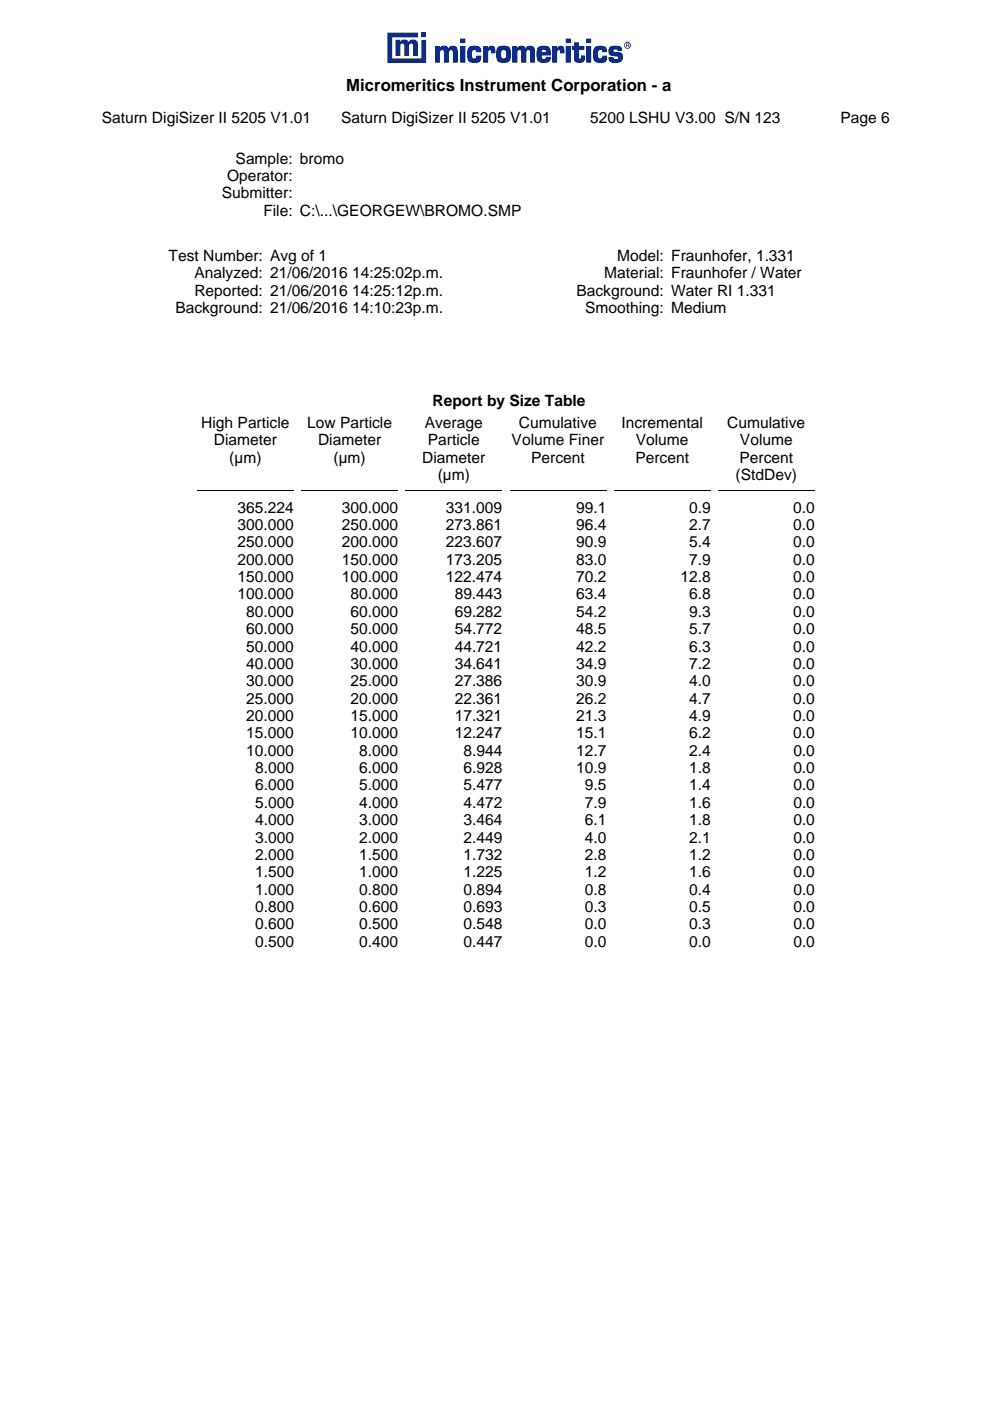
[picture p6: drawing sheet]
<svg xmlns="http://www.w3.org/2000/svg" width="210mm" height="297mm" viewBox="0 0 210 297" stroke-linecap="round" stroke-linejoin="round" font-family="sans-serif">
<g fill="#0d2b88">
<path d="M89.3 6.9h1.1v1h-1.1z"/>
<path d="M82.1 6.9h6.6v1h-5.5v4.5h6.2v-3.9h1v4.8h-8.3z"/>
<path d="M83.9 8.4h1v.5a.99 .99 0 0 1 1-.5 .99 .99 0 0 1 .8 .6 1.01 1.01 0 0 1 1.2-.6 1.01 1.01 0 0 1 .8 1.1v2.4h-1.1v-1.9a.49 .49 0 0 0-.3-.8 .49 .49 0 0 0-.5 .7v2h-1.1v-2.4a.44 .44 0 0 0-.7-.1l-.1 2.5h-1z"/>
</g>
<g fill="#0f238d">
<path d="M92.3 9.8h1v.4a1.04 1.04 0 0 1 .9-.5 1.04 1.04 0 0 1 .9 .7 .99 .99 0 0 1 1.2-.7 .99 .99 0 0 1 .7 1.2v2.4h-.9v-2.1a.47 .47 0 0 0-.5-.6 .47 .47 0 0 0-.4 .6v2.1h-1l-.1-2.5a.47 .47 0 0 0-.6-.2 .47 .47 0 0 0-.2 .6v2.1h-1z"/>
<path d="M99.4 10.2a2.12 2.12 0 0 1 2.4-.2l.3 1h-1.1v-.3l-.7-.1a1.83 1.83 0 0 0 0 1.8l.7-.1v-.5h1.1a1.19 1.19 0 0 1-1.5 1.5 1.16 1.16 0 0 1-1.5-1.2v-1.1z"/>
<path d="M102.5 9.8h1v.5a.8 .8 0 0 1 .9-.6 .8 .8 0 0 1 .6 .9l.1 .7h-.9l-.1-.6h-.4l-.2 2.6h-1z"/>
<path d="M108.7 9.8h1v.4a1.07 1.07 0 0 1 1-.5 1.07 1.07 0 0 1 .9 .7 .97 .97 0 0 1 1.1-.7 .97 .97 0 0 1 .8 1.2v2.4h-1v-2.1a.47 .47 0 0 0-.5-.6 .47 .47 0 0 0-.4 .6v2.1h-1v-2.5a.47 .47 0 0 0-.7-.2 .47 .47 0 0 0-.2 .6v2.1h-1z"/>
<path d="M117.1 9.8h1v.5a.81 .81 0 0 1 1-.6 .81 .81 0 0 1 .6 .9v.7h-.9l-.1-.6h-.4a3.6 3.6 0 0 0-.1 2.1v.5h-1.1z"/>
<path d="M121.8 9h.9v.8h1.2v.8h-1.2l.1 1.8h.4v-.6h.8a1.14 1.14 0 0 1-.2 1.2 1.14 1.14 0 0 1-1.3 .3 .8 .8 0 0 1-.7-1v-1.7h-.5v-.8h.5z"/>
<path d="M126.1 10.2a2.09 2.09 0 0 1 2.4-.2l.3 1h-1a.49 .49 0 0 0-.5-.4 .49 .49 0 0 0-.5 .4 1.46 1.46 0 0 0 .3 1.4 .48 .48 0 0 0 .7-.3v-.3h1a1.15 1.15 0 0 1-.3 1.2 1.15 1.15 0 0 1-1.2 .3 1.19 1.19 0 0 1-1.5-1.2v-1.1z"/>
<path d="M129.4 10l1.2-.3a.99 .99 0 0 1 1.4 1h-1l-.3-.2-.6 .1v.3l.5 .1a1.12 1.12 0 0 1 1.5 1.1 1.15 1.15 0 0 1-1.5 1.2 1.14 1.14 0 0 1-1.5-1.2h1l.2 .4h.6l.2-.2-.2-.4a1.69 1.69 0 0 1-1.8-.7l.1-.9z"/>
<path d="M97.6 8.2h1.1v.9h-1.1zM97.6 9.8h1.1v3.5h-1.1z"/>
<path d="M105.5 10.1a2.42 2.42 0 0 1 2.6 0 3.8 3.8 0 0 1-.1 2.9 2.37 2.37 0 0 1-2.4-.1 3.7 3.7 0 0 1-.1-2.8zM106.4 10.8l-.1 .2a1.46 1.46 0 0 0 .2 1.4 .54 .54 0 0 0 .8-.4 .97 .97 0 0 0-.5-1.4z"/>
<path d="M114.1 10.1a2.14 2.14 0 0 1 2.4 0l.3 .8v.8h-1.9v.6a.51 .51 0 0 0 .6 .2 .51 .51 0 0 0 .3-.4h1a1.13 1.13 0 0 1-1.5 1.2 1.34 1.34 0 0 1-1.5-1.8zM115 10.5l-.1 .5h.9v-.3a.54 .54 0 0 0-.8-.2z"/>
<path d="M120 8.2h1v.9h-1zM120 9.8h1v3.5h-1z"/>
<path d="M124.4 8.2h1v.9h-1zM124.4 9.8h1v3.5h-1z"/>
</g>
<g fill="#0d2b88">
<path d="M92.3 9.8h1v.4a1.04 1.04 0 0 1 .9-.5 1.04 1.04 0 0 1 .9 .7 .99 .99 0 0 1 1.2-.7 .99 .99 0 0 1 .7 1.2v2.4h-.9v-2.1a.47 .47 0 0 0-.5-.6 .47 .47 0 0 0-.4 .6v2.1h-1l-.1-2.5a.47 .47 0 0 0-.6-.2 .47 .47 0 0 0-.2 .6v2.1h-1z"/>
<path d="M99.4 10.2a2.12 2.12 0 0 1 2.4-.2l.3 1h-1.1v-.3l-.7-.1a1.83 1.83 0 0 0 0 1.8l.7-.1v-.5h1.1a1.19 1.19 0 0 1-1.5 1.5 1.16 1.16 0 0 1-1.5-1.2v-1.1z"/>
<path d="M102.5 9.8h1v.5a.8 .8 0 0 1 .9-.6 .8 .8 0 0 1 .6 .9l.1 .7h-.9l-.1-.6h-.4l-.2 2.6h-1z"/>
<path d="M108.7 9.8h1v.4a1.07 1.07 0 0 1 1-.5 1.07 1.07 0 0 1 .9 .7 .97 .97 0 0 1 1.1-.7 .97 .97 0 0 1 .8 1.2v2.4h-1v-2.1a.47 .47 0 0 0-.5-.6 .47 .47 0 0 0-.4 .6v2.1h-1v-2.5a.47 .47 0 0 0-.7-.2 .47 .47 0 0 0-.2 .6v2.1h-1z"/>
<path d="M117.1 9.8h1v.5a.81 .81 0 0 1 1-.6 .81 .81 0 0 1 .6 .9v.7h-.9l-.1-.6h-.4a3.6 3.6 0 0 0-.1 2.1v.5h-1.1z"/>
<path d="M121.8 9h.9v.8h1.2v.8h-1.2l.1 1.8h.4v-.6h.8a1.14 1.14 0 0 1-.2 1.2 1.14 1.14 0 0 1-1.3 .3 .8 .8 0 0 1-.7-1v-1.7h-.5v-.8h.5z"/>
<path d="M126.1 10.2a2.09 2.09 0 0 1 2.4-.2l.3 1h-1a.49 .49 0 0 0-.5-.4 .49 .49 0 0 0-.5 .4 1.46 1.46 0 0 0 .3 1.4 .48 .48 0 0 0 .7-.3v-.3h1a1.15 1.15 0 0 1-.3 1.2 1.15 1.15 0 0 1-1.2 .3 1.19 1.19 0 0 1-1.5-1.2v-1.1z"/>
<path d="M129.4 10l1.2-.3a.99 .99 0 0 1 1.4 1h-1l-.3-.2-.6 .1v.3l.5 .1a1.12 1.12 0 0 1 1.5 1.1 1.15 1.15 0 0 1-1.5 1.2 1.14 1.14 0 0 1-1.5-1.2h1l.2 .4h.6l.2-.2-.2-.4a1.69 1.69 0 0 1-1.8-.7l.1-.9z"/>
<path d="M97.6 8.2h1.1v.9h-1.1zM97.6 9.8h1.1v3.5h-1.1z"/>
<path d="M105.5 10.1a2.42 2.42 0 0 1 2.6 0 3.8 3.8 0 0 1-.1 2.9 2.37 2.37 0 0 1-2.4-.1 3.7 3.7 0 0 1-.1-2.8zM106.4 10.8l-.1 .2a1.46 1.46 0 0 0 .2 1.4 .54 .54 0 0 0 .8-.4 .97 .97 0 0 0-.5-1.4z"/>
<path d="M114.1 10.1a2.14 2.14 0 0 1 2.4 0l.3 .8v.8h-1.9v.6a.51 .51 0 0 0 .6 .2 .51 .51 0 0 0 .3-.4h1a1.13 1.13 0 0 1-1.5 1.2 1.34 1.34 0 0 1-1.5-1.8zM115 10.5l-.1 .5h.9v-.3a.54 .54 0 0 0-.8-.2z"/>
<path d="M120 8.2h1v.9h-1zM120 9.8h1v3.5h-1z"/>
<path d="M124.4 8.2h1v.9h-1zM124.4 9.8h1v3.5h-1z"/>
<path d="M132.4 9.6a.74 .74 0 0 1 1.4 0 .74 .74 0 0 1-1.4 0zM132.5 9.6a.57 .57 0 0 0 1.1 0 .57 .57 0 0 0-1.1 0zM132.8 9.2l.6 .1v.3l-.1 .1 .2 .3h-.2l-.2-.3h-.2v.3h-.1zM132.9 9.3v.3l.4-.1-.1-.2z"/>
</g>
<path d="M19.6 16h176.7v4.2h-176.7z" fill="#fff"/>
<path d="M41.8 104.1h20.5M63.9 104.1h20.5M86 104.1h20.5M108.1 104.1h20.5M130.2 104.1h20.5M152.3 104.1h20.5" fill="none" stroke="#000" stroke-width=".21"/>
<text font-size="3.6" x="73.4" y="19.3">Micromeritics Instrument Corporation - a</text>
<g font-size="3.3">
<text x="21.6" y="26.1">Saturn DigiSizer II 5205 V1.01</text>
<text x="72.4" y="26.1">Saturn DigiSizer II 5205 V1.01</text>
<text x="125.2" y="26.1">5200 LSHU V3.00 S/N 123</text>
<text x="178.3" y="26.1">Page 6</text>
<text x="50" y="34.7">Sample: bromo</text>
<text x="48.2" y="38.4">Operator:</text>
<text x="47.1" y="42.1">Submitter:</text>
<text x="55.9" y="45.8">File: C:\...\GEORGEW\BROMO.SMP</text>
<text x="35.8" y="55.3">Test Number: Avg of 1</text>
<text x="41.3" y="59">Analyzed: 21/06/2016 14:25:02p.m.</text>
<text x="128.2" y="59">Material: Fraunhofer / Water</text>
<text x="130.9" y="55.3">Model: Fraunhofer, 1.331</text>
<text x="41.2" y="62.7">Reported: 21/06/2016 14:25:12p.m.</text>
<text x="122.3" y="62.7">Background: Water RI 1.331</text>
<text x="37.2" y="66.3">Background: 21/06/2016 14:10:23p.m.</text>
<text x="124.1" y="66.3">Smoothing: Medium</text>
<text x="91.7" y="86.1">Report by Size Table</text>
<text x="42.7" y="90.7">High Particle</text>
<text x="45.4" y="94.4">Diameter</text>
<text x="65.2" y="90.7">Low Particle</text>
<text x="67.5" y="94.4">Diameter</text>
<text x="90.1" y="90.7">Average</text>
<text x="90.7" y="94.4">Particle</text>
<text x="108.5" y="94.4">Volume Finer</text>
<text x="110.1" y="90.7">Cumulative</text>
<text x="131.8" y="90.7">Incremental</text>
<text x="134.9" y="94.4">Volume</text>
<text x="154.3" y="90.7">Cumulative</text>
<text x="157" y="94.4">Volume</text>
<text x="48.6" y="98.1">(µm)</text>
<text x="70.7" y="98.1">(µm)</text>
<text x="89.6" y="98.1">Diameter</text>
<text x="92.8" y="101.8">(µm)</text>
<text x="112.7" y="98.1">Percent</text>
<text x="134.8" y="98.1">Percent</text>
<text x="156" y="101.8">(StdDev)</text>
<text x="156.9" y="98.1">Percent</text>
<text x="50.4" y="108.7">365.224</text>
<text x="50.4" y="112.4">300.000</text>
<text x="72.5" y="108.7">300.000</text>
<text x="72.5" y="112.4">250.000</text>
<text x="94.6" y="108.7">331.009</text>
<text x="94.6" y="112.4">273.861</text>
<text x="122.2" y="108.7">99.1</text>
<text x="122.2" y="112.4">96.4</text>
<text x="146.2" y="108.7">0.9</text>
<text x="146.2" y="112.4">2.7</text>
<text x="168.3" y="108.7">0.0</text>
<text x="168.3" y="112.4">0.0</text>
<text x="50.4" y="116">250.000</text>
<text x="50.4" y="119.7">200.000</text>
<text x="72.5" y="116">200.000</text>
<text x="72.5" y="119.7">150.000</text>
<text x="94.6" y="116">223.607</text>
<text x="94.6" y="119.7">173.205</text>
<text x="122.2" y="116">90.9</text>
<text x="122.2" y="119.7">83.0</text>
<text x="146.2" y="116">5.4</text>
<text x="146.2" y="119.7">7.9</text>
<text x="168.3" y="116">0.0</text>
<text x="168.3" y="119.7">0.0</text>
<text x="50.4" y="123.4">150.000</text>
<text x="72.5" y="123.4">100.000</text>
<text x="94.6" y="123.4">122.474</text>
<text x="122.2" y="123.4">70.2</text>
<text x="144.3" y="123.4">12.8</text>
<text x="168.3" y="123.4">0.0</text>
<text x="50.4" y="127.1">100.000</text>
<text x="52.2" y="130.8">80.000</text>
<text x="74.3" y="127.1">80.000</text>
<text x="74.3" y="130.8">60.000</text>
<text x="96.4" y="127.1">89.443</text>
<text x="96.4" y="130.8">69.282</text>
<text x="122.2" y="127.1">63.4</text>
<text x="122.2" y="130.8">54.2</text>
<text x="146.2" y="127.1">6.8</text>
<text x="146.2" y="130.8">9.3</text>
<text x="168.3" y="127.1">0.0</text>
<text x="168.3" y="130.8">0.0</text>
<text x="52.2" y="134.5">60.000</text>
<text x="74.3" y="134.5">50.000</text>
<text x="96.4" y="134.5">54.772</text>
<text x="122.2" y="134.5">48.5</text>
<text x="146.2" y="134.5">5.7</text>
<text x="168.3" y="134.5">0.0</text>
<text x="52.2" y="138.1">50.000</text>
<text x="52.2" y="141.8">40.000</text>
<text x="74.3" y="138.1">40.000</text>
<text x="74.3" y="141.8">30.000</text>
<text x="96.4" y="138.1">44.721</text>
<text x="96.4" y="141.8">34.641</text>
<text x="122.2" y="138.1">42.2</text>
<text x="122.2" y="141.8">34.9</text>
<text x="146.2" y="138.1">6.3</text>
<text x="146.2" y="141.8">7.2</text>
<text x="168.3" y="138.1">0.0</text>
<text x="168.3" y="141.8">0.0</text>
<text x="52.2" y="145.5">30.000</text>
<text x="52.2" y="149.2">25.000</text>
<text x="74.3" y="145.5">25.000</text>
<text x="74.3" y="149.2">20.000</text>
<text x="96.4" y="145.5">27.386</text>
<text x="96.4" y="149.2">22.361</text>
<text x="122.2" y="145.5">30.9</text>
<text x="122.2" y="149.2">26.2</text>
<text x="146.2" y="145.5">4.0</text>
<text x="146.2" y="149.2">4.7</text>
<text x="168.3" y="145.5">0.0</text>
<text x="168.3" y="149.2">0.0</text>
<text x="52.2" y="152.9">20.000</text>
<text x="74.3" y="152.9">15.000</text>
<text x="96.4" y="152.9">17.321</text>
<text x="122.2" y="152.9">21.3</text>
<text x="146.2" y="152.9">4.9</text>
<text x="168.3" y="152.9">0.0</text>
<text x="52.2" y="156.5">15.000</text>
<text x="52.2" y="160.2">10.000</text>
<text x="74.3" y="156.5">10.000</text>
<text x="76.2" y="160.2">8.000</text>
<text x="96.4" y="156.5">12.247</text>
<text x="98.3" y="160.2">8.944</text>
<text x="122.2" y="156.5">15.1</text>
<text x="122.2" y="160.2">12.7</text>
<text x="146.2" y="156.5">6.2</text>
<text x="146.2" y="160.2">2.4</text>
<text x="168.3" y="156.5">0.0</text>
<text x="168.3" y="160.2">0.0</text>
<text x="54.1" y="163.9">8.000</text>
<text x="54.1" y="167.6">6.000</text>
<text x="76.2" y="163.9">6.000</text>
<text x="76.2" y="167.6">5.000</text>
<text x="98.3" y="163.9">6.928</text>
<text x="98.3" y="167.6">5.477</text>
<text x="122.2" y="163.9">10.9</text>
<text x="124.1" y="167.6">9.5</text>
<text x="146.2" y="163.9">1.8</text>
<text x="146.2" y="167.6">1.4</text>
<text x="168.3" y="163.9">0.0</text>
<text x="168.3" y="167.6">0.0</text>
<text x="54.1" y="171.3">5.000</text>
<text x="76.2" y="171.3">4.000</text>
<text x="98.3" y="171.3">4.472</text>
<text x="124.1" y="171.3">7.9</text>
<text x="146.2" y="171.3">1.6</text>
<text x="168.3" y="171.3">0.0</text>
<text x="54.1" y="175">4.000</text>
<text x="54.1" y="178.6">3.000</text>
<text x="76.2" y="175">3.000</text>
<text x="76.2" y="178.6">2.000</text>
<text x="98.3" y="175">3.464</text>
<text x="98.3" y="178.6">2.449</text>
<text x="124.1" y="175">6.1</text>
<text x="124.1" y="178.6">4.0</text>
<text x="146.2" y="175">1.8</text>
<text x="146.2" y="178.6">2.1</text>
<text x="168.3" y="175">0.0</text>
<text x="168.3" y="178.6">0.0</text>
<text x="54.1" y="182.3">2.000</text>
<text x="76.2" y="182.3">1.500</text>
<text x="98.3" y="182.3">1.732</text>
<text x="124.1" y="182.3">2.8</text>
<text x="146.2" y="182.3">1.2</text>
<text x="168.3" y="182.3">0.0</text>
<text x="54.1" y="186">1.500</text>
<text x="54.1" y="189.7">1.000</text>
<text x="76.2" y="186">1.000</text>
<text x="76.2" y="189.7">0.800</text>
<text x="98.3" y="186">1.225</text>
<text x="98.3" y="189.7">0.894</text>
<text x="124.1" y="186">1.2</text>
<text x="124.1" y="189.7">0.8</text>
<text x="146.2" y="186">1.6</text>
<text x="146.2" y="189.7">0.4</text>
<text x="168.3" y="186">0.0</text>
<text x="168.3" y="189.7">0.0</text>
<text x="54.1" y="193.4">0.800</text>
<text x="54.1" y="197.1">0.600</text>
<text x="76.2" y="193.4">0.600</text>
<text x="76.2" y="197.1">0.500</text>
<text x="98.3" y="193.4">0.693</text>
<text x="98.3" y="197.1">0.548</text>
<text x="124.1" y="193.4">0.3</text>
<text x="124.1" y="197.1">0.0</text>
<text x="146.2" y="193.4">0.5</text>
<text x="146.2" y="197.1">0.3</text>
<text x="168.3" y="193.4">0.0</text>
<text x="168.3" y="197.1">0.0</text>
<text x="54.1" y="200.7">0.500</text>
<text x="76.2" y="200.7">0.400</text>
<text x="98.3" y="200.7">0.447</text>
<text x="124.1" y="200.7">0.0</text>
<text x="146.2" y="200.7">0.0</text>
<text x="168.3" y="200.7">0.0</text>
</g>
</svg>
